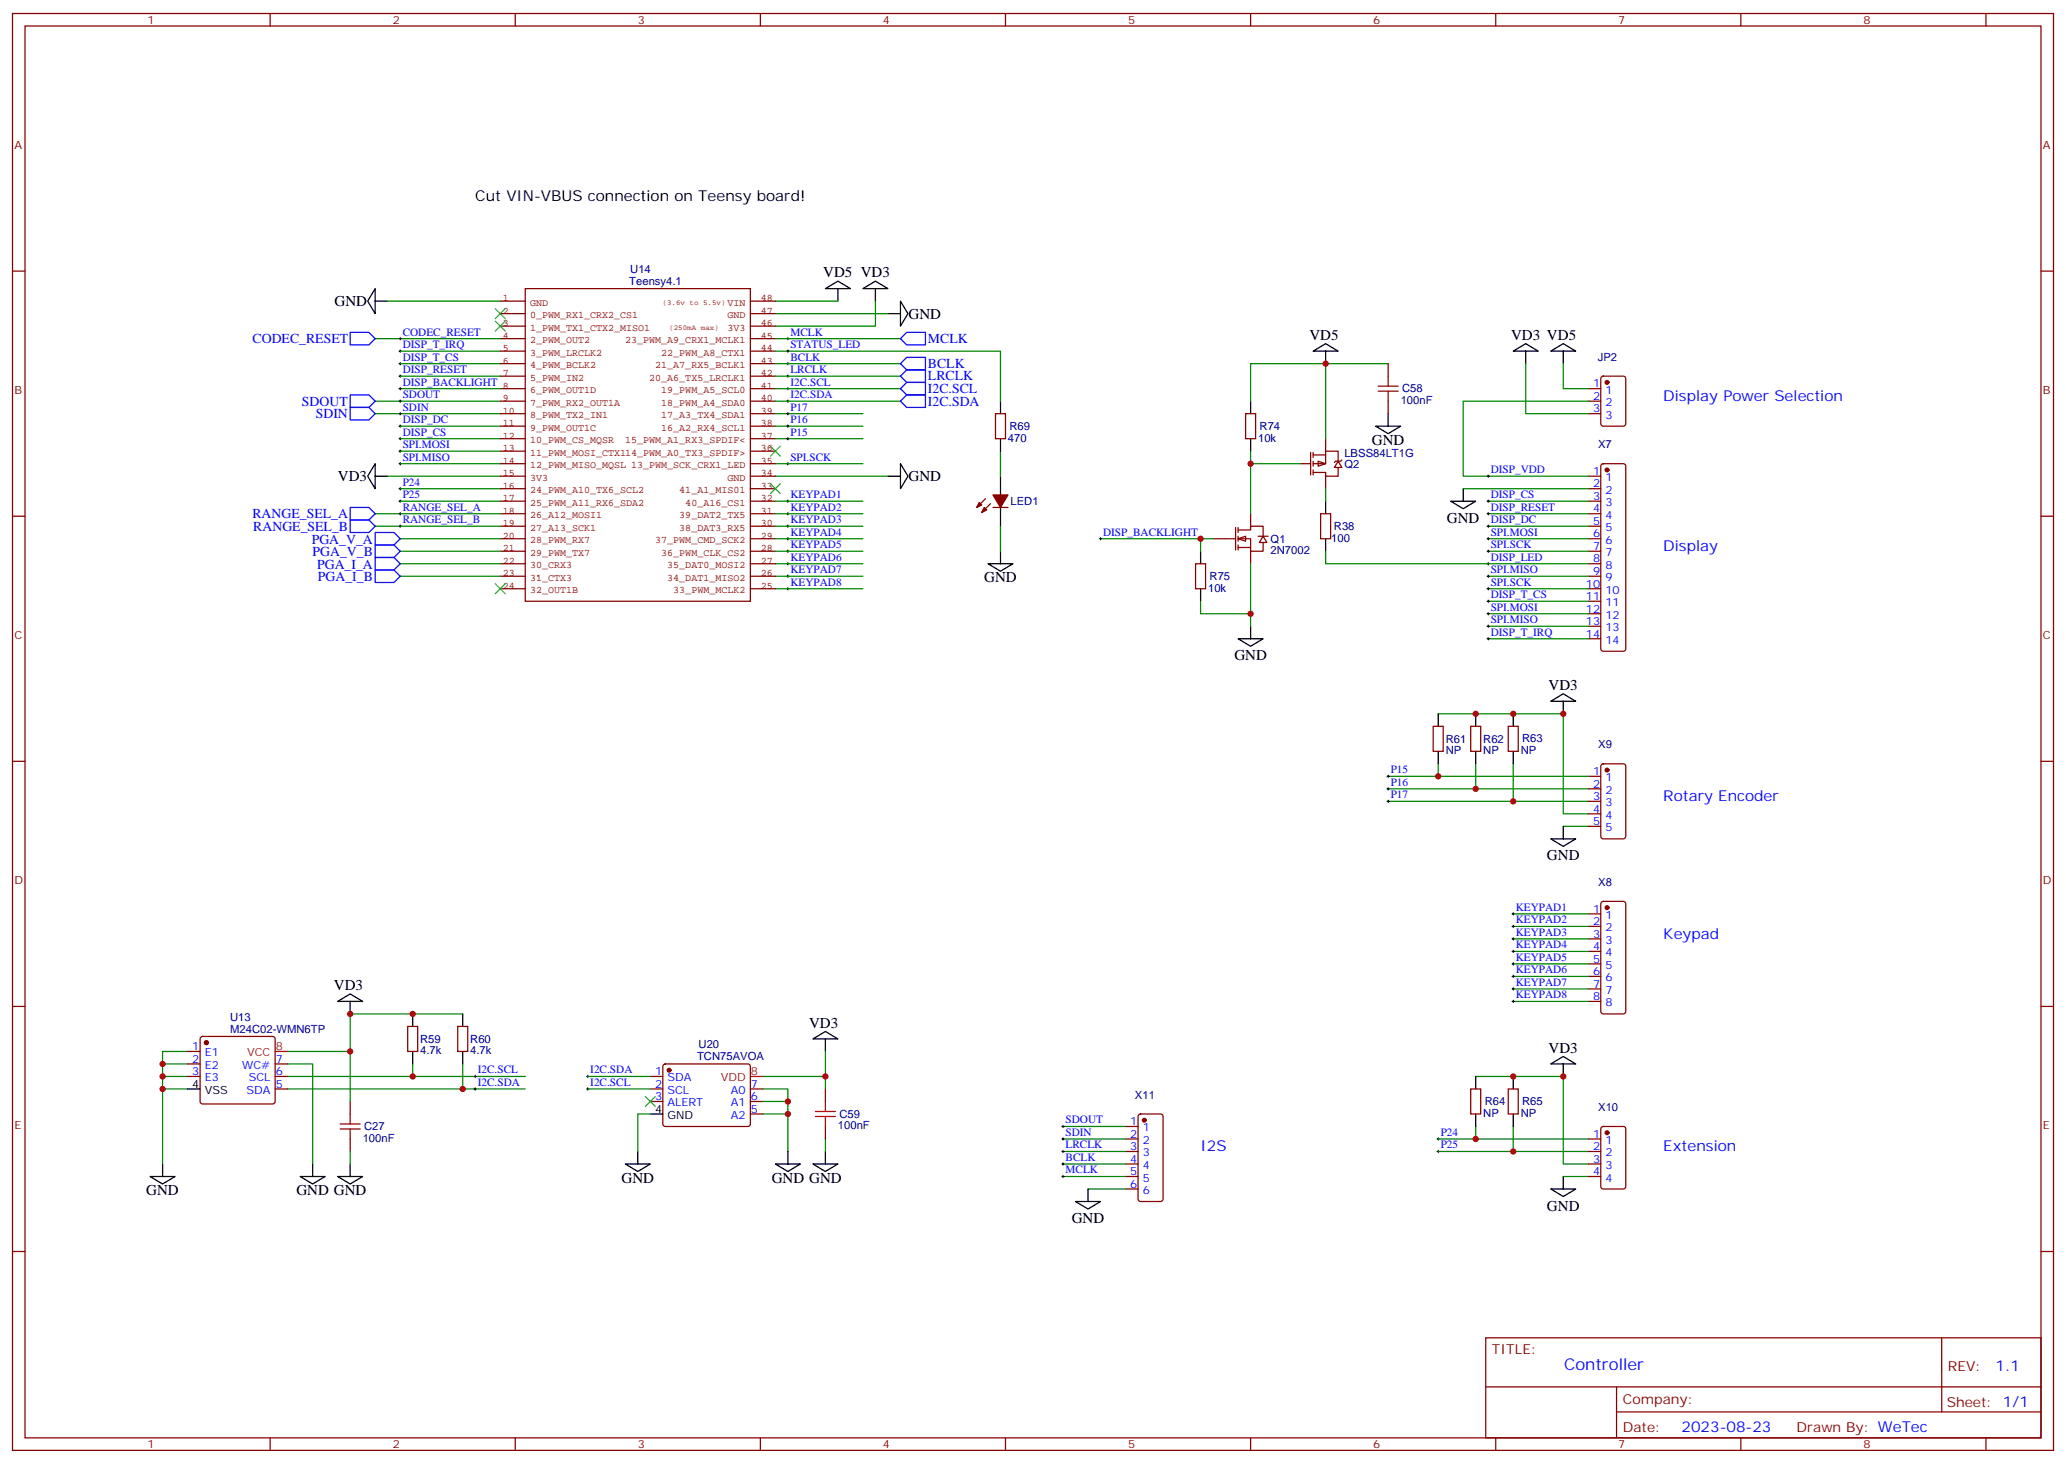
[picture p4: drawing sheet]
<svg xmlns="http://www.w3.org/2000/svg" width="583mm" height="413mm" viewBox="0 0 583 413" stroke-linecap="round" stroke-linejoin="round" font-family="sans-serif">
<g fill="none" stroke="#870000" stroke-width=".35">
<path d="M3.5 3.8h575.8v405.4h-575.8zM7.1 7.3h568.6v398.3h-568.6zM76.2 3.8v3.5M145.3 3.8v3.5M214.5 3.8v3.5M283.6 3.8v3.5M352.8 3.8v3.5M421.9 3.8v3.5M491.1 3.8v3.5M560.2 3.8v3.5M3.5 76.5h3.6M575.7 76.5h3.6"/>
<path d="M280.8 116.7h2.8v7.1h-2.8zM448 109.6h3.6M448 113.2h3.6M448 116.7h3.6M451.8 106.3l.5-.2h5.6l.7 .4v13l-.5 .7h-5.8l-.7-.4v-13zM448 134.3h3.6M448 137.9h3.6M451.8 131l.5-.2h5.6l.5 .2 .2 .5v51.5l-.2 .5-.5 .2h-5.6l-.5-.2-.2-.5v-51.5zM3.5 145.6h3.6M278 140.7l-2.5 2.5M279.4 142.1l-2.5 2.5M280.1 143.2h4.2"/>
<path d="M372.5 144.9h2.9v7.1h-2.9zM448 141.4h3.6M448 144.9h3.6M448 148.4h3.6M448 152h3.6M448 155.5h3.6M448 159h3.6M575.7 145.6h3.6M448 162.6h3.6M448 166.1h3.6M448 169.6h3.6M448 173.1h3.6"/>
<path d="M448 176.7h3.6M448 180.2h3.6M3.5 214.8h3.6M575.7 214.8h3.6M448 257.8h3.6M451.8 254.5l.5-.2h5.6l.5 .2 .2 .5v30.3l-.2 .5-.5 .2h-5.6l-.5-.2-.2-.5v-30.3zM448 261.3h3.6M448 264.9h3.6M448 268.4h3.6M448 271.9h3.6M448 275.4h3.6M448 279h3.6"/>
<path d="M3.5 283.9h3.6M52.9 296.6h3.5M56.7 292.6l.4-.2h19.8l.5 .2 .2 .5v17.6l-.2 .5-.5 .2h-19.8l-.4-.2-.3-.5v-17.6zM115 289.6h2.8v7h-2.8zM129.1 289.6h2.8v7h-2.8zM448 282.5h3.6M575.7 283.9h3.6M52.9 300.1h3.5M52.9 303.7h3.5M77.6 300.1h3.5M77.6 303.7h3.5M77.6 307.2h3.5"/>
<path d="M98.8 310.7v3.6M317.5 317.8h3.5M321.3 314.5l.4-.2h5.7l.6 .4 .1 23.5-.5 .7h-5.9l-.6-.4-.1-23.5zM98.8 321.3v3.5M317.5 321.3h3.5M317.5 324.8h3.5M317.5 328.4h3.5M317.5 331.9h3.5M317.5 335.4h3.5M3.5 353.1h3.6M575.7 353.1h3.6M419.1 377.4h156.6v28.2h-156.6z"/>
<path d="M547.7 377.4v20.9M419.1 391.2h156.5M456 398.3h119.6M456 391.2v14.2M76.2 405.6v3.6M145.3 405.6v3.6M214.5 405.6v3.6M283.6 405.6v3.6M352.8 405.6v3.6M421.9 405.6v3.6M491.1 405.6v3.6M560.2 405.6v3.6"/>
</g>
<g fill="#870000" stroke="#870000" stroke-width=".35">
<path d="M280.1 139.6h4.2l-2.1 3.6z"/>
<path d="M277.6 143.2l.7 .7-1.4 .7z"/>
<path d="M276.2 141.7l.7 .8-1.4 .7z"/>
<circle cx="453.3" cy="132.6" r=".53"/>
<circle cx="453.3" cy="256" r=".53"/>
<circle cx="453.3" cy="107.9" r=".53"/>
<circle cx="322.8" cy="316" r=".53"/>
<circle cx="58.2" cy="294.1" r=".53"/>
</g>
<path d="M96 318.5h5.6M96 317.1h5.6M98.8 314.3v2.8M98.8 318.5v2.8" fill="none" stroke="#a10000" stroke-width=".35"/>
<g fill="none" stroke="#000" stroke-width=".35">
<path d="M105.8 81.4v7.1l-2.1-3.6zM105.8 84.9h3.6M232.8 81.4l3.6-2.1 3.5 2.1zM236.4 81.4v3.5M243.4 81.4l3.5-2.1 3.6 2.1zM246.9 81.4v3.5M250.5 88.5h3.5M254 84.9l2.1 3.6-2.1 3.5zM426.9 99.1l3.5-2.2 3.5 2.2zM430.4 99.1v3.5M437.4 99.1l3.6-2.2 3.5 2.2zM441 99.1v3.5"/>
<path d="M282.2 113.2v3.5M105.8 130.8v7.1l-2.1-3.6zM105.8 134.3h3.6M250.5 134.3h3.5M254 130.8l2.1 3.5-2.1 3.6zM282.2 123.8v3.5M282.2 134.3v5.3M412.7 137.9v3.5M278.7 159h7.1l-3.6 2.1zM282.2 143.2v5.2M282.2 155.5v3.5M373.9 141.4v3.5"/>
<path d="M373.9 152v3.5M409.2 141.4h7.1l-3.6 2.1zM437.4 197.8l3.6-2.1 3.5 2.1zM441 197.8v3.6M437.4 236.6h7.1l-3.5 2.2zM441 233.1v3.5M95.2 282.5l3.6-2.1 3.5 2.1zM98.8 282.5v3.5M116.4 286v3.6M116.4 296.6v3.5M130.5 286v3.6M130.5 296.6v3.5"/>
<path d="M52.9 307.2h3.5M437.4 300.1l3.6-2.1 3.5 2.1zM441 300.1v3.6M42.3 331.9h7.1l-3.5 2.1zM45.9 328.4v3.5M84.7 331.9h7l-3.5 2.1zM88.2 328.4v3.5M95.2 331.9h7.1l-3.5 2.1zM98.8 328.4v3.5M303.4 338.9h7l-3.5 2.2zM306.9 335.4v3.5M437.4 335.4h7.1l-3.5 2.1z"/>
<path d="M441 331.9v3.5"/>
</g>
<g fill="none" stroke="#008700" stroke-width=".35">
<path d="M105.8 95.5h35.3M109.4 84.9h31.7M112.9 99.1h28.2M218.7 84.9h17.7M218.7 88.5h31.8M218.7 95.5h35.3M246.9 84.9v7.1h-28.2M105.8 116.7h35.3M105.8 113.2h35.3M112.9 102.6h28.2M112.9 106.1h28.2M112.9 109.6h28.2"/>
<path d="M218.7 116.7h24.7M218.7 102.6h35.3M218.7 113.2h35.3M218.7 106.1h35.3M218.7 109.6h35.3M430.4 102.6v14.1h17.6M441 102.6v7h7M448 113.2h-35.3v21.1h35.3M109.4 134.3h31.7M112.9 137.9h28.2M112.9 120.2h28.2M112.9 123.8h28.2"/>
<path d="M112.9 127.3h28.2M112.9 130.8h28.2M218.7 134.3h31.8M218.7 120.2h24.7M218.7 130.8h24.7M282.2 127.3v7M412.7 137.9h35.3M105.8 148.4h35.3M105.8 144.9h35.3M112.9 155.5h28.2M112.9 152h28.2M112.9 141.4h28.2"/>
<path d="M112.9 159h28.2M218.7 155.5h24.7M218.7 152h24.7M218.7 148.4h24.7M218.7 141.4h24.7M218.7 144.9h24.7M218.7 159h24.7M282.2 148.4v7.1M373.9 155.5v3.5h74.1M419.8 155.5h28.2M419.8 152h28.2M419.8 148.4h28.2"/>
<path d="M419.8 141.4h28.2M419.8 144.9h28.2M112.9 162.6h28.2M218.7 166.1h24.7M218.7 162.6h24.7M419.8 169.6h28.2M419.8 176.7h28.2M419.8 173.1h28.2M419.8 166.1h28.2M419.8 162.6h28.2M419.8 180.2h28.2M405.7 201.4h35.3v28.2h7"/>
<path d="M416.3 215.5v7M426.9 215.5v10.6M391.6 222.5h56.4M391.6 226.1h56.4M441 233.1h7M426.9 257.8h21.1M426.9 261.3h21.1M426.9 268.4h21.1M426.9 264.9h21.1M426.9 275.4h21.1M426.9 271.9h21.1M426.9 279h21.1"/>
<path d="M52.9 296.6h-7v3.5M81.1 296.6h17.7v14.1M130.5 286h-31.7v10.6M426.9 282.5h21.1M52.9 307.2h-7v21.2M52.9 303.7h-7v3.5M52.9 300.1h-7v3.6M81.1 300.1h7.1v28.3M81.1 303.7h67.1M81.1 307.2h67.1M116.4 300.1v3.6M130.5 300.1v7.1"/>
<path d="M299.9 317.8h17.6M416.3 303.7h24.7v24.7h7M416.3 317.8v3.5h31.7M426.9 317.8v7M98.8 324.8v3.6M299.9 331.9h17.6M299.9 324.8h17.6M299.9 321.3h17.6M299.9 328.4h17.6M306.9 335.4h10.6M405.7 324.8h42.3M441 331.9h7"/>
</g>
<g fill="none" stroke="#000" stroke-width=".28">
<path d="M112.5 99.1h.7M112.5 95.5h.7M112.9 95.2v.7M112.9 98.7v.7M221.9 95.5h.7M222.2 95.2v.7M112.5 113.2h.7M112.5 102.6h.7M112.5 106.1h.7M112.5 116.7h.7M112.9 102.2v.7M112.9 105.8v.7"/>
<path d="M112.9 112.8v.7M112.9 116.3v.8M112.9 119.9v.7M221.9 109.6h.7M221.9 113.2h.7M221.9 102.6h.7M221.9 106.1h.7M221.9 116.7h.7M222.2 102.2v.7M222.2 105.8v.7M222.2 109.3v.7M222.2 112.8v.7"/>
<path d="M222.2 116.3v.8M222.2 119.9v.7M112.5 123.8h.7M112.5 120.2h.7M112.5 127.3h.7M112.5 130.8h.7M112.5 137.9h.7M112.9 123.4v.7M112.9 126.9v.7M112.9 130.5v.7M112.9 137.5v.7M221.9 120.2h.7"/>
<path d="M221.9 130.8h.7M222.2 130.5v.7M419.5 134.3h.7M419.8 134v.7M112.5 148.4h.7M112.5 141.4h.7M112.5 144.9h.7M112.9 141v.7M112.9 144.6v.7M112.9 148.1v.7M221.9 148.4h.7M221.9 152h.7"/>
<path d="M221.9 155.5h.7M221.9 159h.7M221.9 141.4h.7M221.9 144.9h.7M222.2 141v.7M222.2 144.6v.7M222.2 148.1v.7M222.2 151.6v.7M222.2 155.2v.7M222.2 158.7v.7M419.5 148.4h.7M419.5 152h.7"/>
<path d="M419.5 155.5h.7M419.5 159h.7M419.5 141.4h.7M419.5 144.9h.7M419.8 141v.7M419.8 144.6v.7M419.8 148.1v.7M419.8 151.6v.7M419.8 155.2v.7M419.8 158.7v.7M221.9 162.6h.7M221.9 166.1h.7"/>
<path d="M222.2 162.2v.7M222.2 165.7v.7M419.5 162.6h.7M419.5 166.1h.7M419.5 169.6h.7M419.5 173.1h.7M419.5 176.7h.7M419.8 162.2v.7M419.8 165.7v.7M419.8 169.3v.7M419.8 172.8v.7M419.8 176.3v.7"/>
<path d="M419.8 179.8v.8M419.5 180.2h.7M391.2 222.5h.7M391.2 226.1h.7M391.6 222.2v.7M391.6 225.7v.7M426.5 257.8h.7M426.9 257.5v.7M426.5 261.3h.7M426.5 264.9h.7M426.5 268.4h.7M426.5 271.9h.7"/>
<path d="M426.5 275.4h.7M426.5 279h.7M426.9 261v.7M426.9 264.5v.7M426.9 268v.7M426.9 271.6v.7M426.9 275.1v.7M426.9 278.6v.7M426.5 282.5h.7M426.9 282.2v.7M133.7 303.7h.7M133.7 307.2h.7"/>
<path d="M134.1 303.3v.7M134.1 306.8v.8M299.5 317.8h.7M299.9 317.4v.7M299.5 324.8h.7M299.5 321.3h.7M299.5 331.9h.7M299.5 328.4h.7M299.9 321v.7M299.9 324.5v.7M299.9 328v.7M299.9 331.5v.7"/>
<path d="M405.3 324.8h.7M405.3 321.3h.7M405.7 321v.7M405.7 324.5v.7"/>
</g>
<g fill="none" stroke="#850000" stroke-width=".35">
<path d="M141.1 99.1h7.1M141.1 95.5h7.1M141.1 92h7.1M141.1 88.5h7.1M141.1 84.9h7.1M148.2 81.4h63.5v88.2h-63.5zM211.7 99.1h7M211.7 95.5h7M211.7 92h7M211.7 88.5h7M211.7 84.9h7M141.1 116.7h7.1"/>
<path d="M141.1 113.2h7.1M141.1 109.6h7.1M141.1 106.1h7.1M141.1 102.6h7.1M211.7 116.7h7M211.7 113.2h7M211.7 109.6h7M211.7 106.1h7M211.7 102.6h7M141.1 120.2h7.1M141.1 123.8h7.1M141.1 127.3h7.1"/>
<path d="M141.1 130.8h7.1M141.1 134.3h7.1M141.1 137.9h7.1M211.7 120.2h7M211.7 123.8h7M211.7 127.3h7M211.7 130.8h7M211.7 134.3h7M211.7 137.9h7M141.1 141.4h7.1M141.1 144.9h7.1M141.1 148.4h7.1"/>
<path d="M141.1 152h7.1M141.1 155.5h7.1M141.1 159h7.1M211.7 141.4h7M211.7 144.9h7M211.7 148.4h7M211.7 152h7M211.7 155.5h7M211.7 159h7M141.1 162.6h7.1M141.1 166.1h7.1M151.7 162.6h.1"/>
<path d="M211.7 162.6h7M211.7 166.1h7"/>
</g>
<g fill="none" stroke="#00f" stroke-width=".35">
<path d="M98.8 93.8h5.3l1.7 1.7-1.7 1.8h-5.3zM255.8 93.8h5.3v3.5h-5.3l-1.8-1.8zM98.8 111.4h5.3l1.7 1.8-1.7 1.7h-5.3zM98.8 114.9h5.3l1.7 1.8-1.7 1.8h-5.3zM254 109.6l1.8-1.7h5.3v3.5h-5.3zM254 113.2l1.8-1.8h5.3v3.5h-5.3zM254 102.6l1.8-1.8h5.3v3.6h-5.3zM254 106.1l1.8-1.7h5.3v3.5h-5.3zM98.8 143.2h5.3l1.7 1.7-1.7 1.8h-5.3zM98.8 146.7h5.3l1.7 1.7-1.7 1.8h-5.3zM105.8 150.2h5.3l1.8 1.8-1.8 1.7h-5.3zM105.8 153.7h5.3l1.8 1.8-1.8 1.8h-5.3z"/>
<path d="M105.8 157.3h5.3l1.8 1.7-1.8 1.8h-5.3zM105.8 160.8h5.3l1.8 1.8-1.8 1.7h-5.3z"/>
</g>
<path d="M139.7 87.1l2.8 2.8M139.7 90.6l2.8 2.8M142.5 87.1l-2.8 2.8M142.5 90.6l-2.8 2.8M217.3 125.9l2.8 2.8M217.3 136.5l2.8 2.8M220.1 125.9l-2.8 2.8M220.1 136.5l-2.8 2.8M139.7 164.7l2.8 2.8M142.5 164.7l-2.8 2.8" fill="none" stroke="#3c3" stroke-width=".35"/>
<path d="M77.6 296.6h3.5" fill="none" stroke="#f00" stroke-width=".35"/>
<g fill="#fff" stroke="#870000" stroke-width=".35">
<path d="M349.2 152l2.2-.7v1.4z"/>
<path d="M356.3 151.3l1.1 1.7h-2.2z"/>
</g>
<path d="M342.2 152h6.3M348.5 148.8v6.4M349.2 149.5h3.6v-1.1h3.5v2.9M349.2 152h3.6v3.5h3.5v-2.5M349.2 154.4h3.6M349.2 148.8v1.4M349.2 151.3v1.4M349.2 153.7v1.5M352.8 144.9v3.5M352.8 155.5v3.5M354.9 151.3h2.8" fill="none" stroke="#870000" stroke-width=".35"/>
<path d="M371.8 130.1l2.1 .7-2.1 .7z" fill="#fff" stroke="#870000" stroke-width=".35"/>
<g fill="none" stroke="#870000" stroke-width=".35">
<path d="M351.4 116.7h2.8v7.1h-2.8zM391.6 102.6v3.5M391.6 113.2v3.5M366.9 130.8h2.8M369.7 127.6v6.4M370.4 128.3h3.5M370.4 127.6v1.4M370.4 130.1v1.4M370.4 132.6v1.4M373.9 127.3h3.6v2.8M373.9 127.3v3.5h-3.5M373.9 123.8v3.5"/>
<path d="M373.9 134.3v3.6M377.5 130.1l1 1.8h-2.1zM377.5 131.9v2.4h-3.6v-1h-3.5M378.5 129.8l-.3 .3h-1.4l-.4 .4M337.3 159h2.8v7.1h-2.8zM404.3 204.9h2.8v7h-2.8zM414.9 204.9h2.8v7h-2.8zM425.4 204.9h2.9v7h-2.9zM448 219h3.6M451.8 215.7l.5-.2h5.6l.7 .4v20l-.5 .7h-5.8l-.7-.4v-20zM448 222.5h3.6M448 226.1h3.6"/>
<path d="M448 229.6h3.6M448 233.1h3.6M183.4 303.7h3.6M183.4 307.2h3.6M183.4 310.7h3.6M187.2 300.3l.5-.2h23.3l.5 .2 .2 .5-.1 16.6-.6 .4-23.6-.1-.4-.6v-16.3zM211.7 307.2h3.5M211.7 310.7h3.5M211.7 314.3h3.5M232.8 307.2v3.5M232.8 317.8v3.5M414.9 307.2h2.8v7.1h-2.8z"/>
<path d="M425.4 307.2h2.9v7.1h-2.9zM451.8 318l.5-.2h5.6l.7 .4v16.5l-.5 .7h-5.8l-.7-.4v-16.5zM448 321.3h3.6M448 324.8h3.6M448 328.4h3.6M448 331.9h3.6"/>
</g>
<g fill="none" stroke="#008700" stroke-width=".35">
<path d="M218.7 99.1h63.5v14.1M373.9 102.6h-21.1v10.6M391.6 102.6h-17.7v21.2M218.7 123.8h24.7M352.8 127.3v3.5M366.9 130.8h-14.1v14.1M373.9 137.9v3.5M310.4 152h31.8M338.7 152v3.5M352.8 159v17.7M338.7 169.6v3.5h14.1M391.6 219h56.4"/>
<path d="M405.7 215.5v3.5M232.8 296.6v10.6M165.8 303.7h17.6M165.8 307.2h17.6M183.4 314.3h-3.5v10.5M215.2 307.2h7v3.5M215.2 310.7h7v3.6M215.2 314.3h7v10.5M215.2 303.7h17.6M232.8 321.3v3.5M405.7 321.3h10.6"/>
</g>
<g fill="none" stroke="#000" stroke-width=".35">
<path d="M370.4 99.1l3.5-2.2 3.6 2.2zM373.9 99.1v3.5M352.8 113.2v3.5M391.6 116.7v3.5M352.8 123.8v3.5M388.1 120.2h7l-3.5 2.1zM338.7 155.5v3.5M338.7 166.1v3.5M352.8 176.7v3.5M349.2 180.2h7.1l-3.5 2.1zM405.7 201.4v3.5M405.7 211.9v3.6"/>
<path d="M416.3 201.4v3.5M416.3 211.9v3.6M426.9 201.4v3.5M426.9 211.9v3.6M229.3 293.1l3.5-2.1 3.6 2.1zM232.8 293.1v3.5M183.4 314.3h3.6M416.3 303.7v3.5M416.3 314.3v3.5M426.9 303.7v3.5M426.9 314.3v3.5M176.4 328.4h7l-3.5 2.1z"/>
<path d="M179.9 324.8v3.6M218.7 328.4h7.1l-3.6 2.1zM222.2 324.8v3.6M229.3 328.4h7.1l-3.6 2.1zM232.8 324.8v3.6"/>
</g>
<g fill="none" stroke="#000" stroke-width=".28">
<path d="M221.9 99.1h.7M222.2 98.7v.7M112.5 109.6h.7M112.9 109.3v.7M221.9 123.8h.7M222.2 123.4v.7M310.1 152h.7M310.4 151.6v.7M391.2 219h.7M391.6 218.7v.7M165.5 303.7h.7M165.5 307.2h.7"/>
<path d="M165.8 303.3v.7M165.8 306.8v.8"/>
</g>
<path d="M388.8 110.3h5.6M388.8 108.9h5.6M391.6 106.1v2.8M391.6 110.3v2.9M230 315h5.7M230 313.5h5.7M232.8 310.7v2.8M232.8 315v2.8" fill="none" stroke="#a10000" stroke-width=".35"/>
<g fill="#870000" stroke="#870000" stroke-width=".35">
<circle cx="188.7" cy="301.9" r=".53"/>
<circle cx="453.3" cy="319.5" r=".53"/>
<circle cx="453.3" cy="217.2" r=".53"/>
</g>
<path d="M211.7 303.7h3.5" fill="none" stroke="#f00" stroke-width=".35"/>
<path d="M182 309.3l2.9 2.8M184.9 309.3l-2.9 2.8" fill="none" stroke="#3c3" stroke-width=".35"/>
<g fill="#c00">
<circle cx="98.8" cy="296.6" r=".88"/>
<circle cx="45.9" cy="307.2" r=".88"/>
<circle cx="45.9" cy="303.7" r=".88"/>
<circle cx="45.9" cy="300.1" r=".88"/>
<circle cx="116.4" cy="303.7" r=".88"/>
<circle cx="130.5" cy="307.2" r=".88"/>
<circle cx="98.8" cy="286" r=".88"/>
<circle cx="416.3" cy="222.5" r=".88"/>
<circle cx="426.9" cy="226.1" r=".88"/>
<circle cx="441" cy="303.7" r=".88"/>
<circle cx="426.9" cy="324.8" r=".88"/>
<circle cx="116.4" cy="286" r=".88"/>
<circle cx="352.8" cy="130.8" r=".88"/>
<circle cx="338.7" cy="152" r=".88"/>
<circle cx="352.8" cy="173.1" r=".88"/>
<circle cx="373.9" cy="102.6" r=".88"/>
<circle cx="222.3" cy="310.7" r=".88"/>
<circle cx="222.3" cy="314.3" r=".88"/>
<circle cx="232.8" cy="303.7" r=".88"/>
<circle cx="441" cy="201.4" r=".88"/>
<circle cx="405.7" cy="219" r=".88"/>
<circle cx="426.9" cy="201.4" r=".88"/>
<circle cx="416.3" cy="201.4" r=".88"/>
<circle cx="426.9" cy="303.7" r=".88"/>
<circle cx="416.3" cy="321.3" r=".88"/>
</g>
<text font-size="4.6" fill="#00f" x="441.2" y="386.4">Controller</text>
<g font-size="4.2">
<text x="134.1" y="56.7">Cut VIN-VBUS connection on Teensy board!</text>
<text x="232.2" y="78.2">VD5 VD3</text>
<text x="94.4" y="86.4">GND</text>
<text x="256.3" y="89.9">GND</text>
<text x="369.4" y="95.9">VD5</text>
<text x="426.3" y="95.9">VD3 VD5</text>
<text x="387" y="125.5">GND</text>
<text x="95.3" y="135.7">VD3</text>
<text x="256.3" y="135.7">GND</text>
<text x="408.2" y="147.5">GND</text>
<text x="277.6" y="164.3">GND</text>
<text x="348.2" y="186.3">GND</text>
<text x="436.9" y="194.7">VD3</text>
<text x="436.4" y="242.7">GND</text>
<text x="94.2" y="279.3">VD3</text>
<text x="228.2" y="289.9">VD3</text>
<text x="436.9" y="297">VD3</text>
<text x="175.4" y="333.7">GND</text>
<text x="217.7" y="333.7">GND GND</text>
<text x="41.3" y="337.2">GND</text>
<text x="83.6" y="337.2">GND GND</text>
<text x="436.4" y="341.5">GND</text>
<text x="302.3" y="345">GND</text>
</g>
<g font-size="4.2" fill="#00f">
<text x="469.2" y="113.2">Display Power Selection</text>
<text x="469.2" y="155.5">Display</text>
<text x="469.2" y="226.1">Rotary Encoder</text>
<text x="469.2" y="264.9">Keypad</text>
<text x="338.7" y="324.8">I2S</text>
<text x="469.2" y="324.8">Extension</text>
<text x="562.9" y="386.7">1.1</text>
<text x="474.4" y="404">2023-08-23</text>
</g>
<g font-size="3.9" fill="#00f">
<text x="71.3" y="96.8">CODEC_RESET</text>
<text x="261.8" y="96.7">MCLK</text>
<text x="261.8" y="103.8">BCLK</text>
<text x="261.8" y="107.3">LRCLK</text>
<text x="261.8" y="111">I2C.SCL</text>
<text x="85.2" y="114.4">SDOUT</text>
<text x="89.1" y="118">SDIN</text>
<text x="261.8" y="114.5">I2C.SDA</text>
<text x="71.2" y="146.2">RANGE_SEL_A</text>
<text x="71.5" y="149.8">RANGE_SEL_B</text>
<text x="87.9" y="153.3">PGA_V_A</text>
<text x="88.2" y="156.9">PGA_V_B</text>
<text x="89.5" y="160.4">PGA_I_A</text>
<text x="89.7" y="164">PGA_I_B</text>
</g>
<g font-size="3.9" fill="#800">
<text x="420.9" y="382">TITLE:</text>
<text x="549.5" y="386.7">REV:</text>
<text x="457.8" y="396.2">Company:</text>
<text x="549.1" y="396.8">Sheet: 1/1</text>
<text x="457.8" y="403.9">Date:</text>
<text x="506.8" y="403.9">Drawn By: WeTec</text>
</g>
<g font-size="3.2" fill="#800">
<text x="41.6" y="6.8">1</text>
<text x="110.8" y="6.8">2</text>
<text x="179.9" y="6.8">3</text>
<text x="249.1" y="6.8">4</text>
<text x="318.2" y="6.8">5</text>
<text x="387.3" y="6.8">6</text>
<text x="456.5" y="6.8">7</text>
<text x="525.6" y="6.8">8</text>
<text x="4.1" y="41.9">A</text>
<text x="576.3" y="41.9">A</text>
<text x="4.1" y="111.1">B</text>
<text x="576.3" y="111.1">B</text>
<text x="4.1" y="180.2">C</text>
<text x="576.3" y="180.2">C</text>
<text x="4.1" y="249.3">D</text>
<text x="576.3" y="249.3">D</text>
<text x="4.1" y="318.5">E</text>
<text x="576.3" y="318.5">E</text>
<text x="41.6" y="408.6">1</text>
<text x="110.8" y="408.6">2</text>
<text x="179.9" y="408.6">3</text>
<text x="249.1" y="408.6">4</text>
<text x="318.2" y="408.6">5</text>
<text x="387.3" y="408.6">6</text>
<text x="456.5" y="408.6">7</text>
<text x="525.6" y="408.6">8</text>
</g>
<g font-size="3.2" fill="#000080">
<text x="177.8" y="77.1">U14</text>
<text x="177.5" y="80.4">Teensy4.1</text>
<text x="450.7" y="101.8">JP2</text>
<text x="395.1" y="114">100nF</text>
<text x="395.5" y="110.7">C58</text>
<text x="284.3" y="124.5">470</text>
<text x="284.8" y="121.3">R69</text>
<text x="354.9" y="124.5">10k</text>
<text x="355.3" y="121.3">R74</text>
<text x="379.2" y="129">LBSS84LT1G</text>
<text x="450.8" y="126.4">X7</text>
<text x="379.2" y="132.1">Q2</text>
<text x="285" y="142.5">LED1</text>
<text x="376.3" y="149.6">R38</text>
<text x="358.4" y="153.1">Q1</text>
<text x="375.5" y="152.8">100</text>
<text x="358.4" y="156.3">2N7002</text>
<text x="340.8" y="166.9">10k</text>
<text x="341.2" y="163.6">R75</text>
<text x="407.8" y="209.6">R61</text>
<text x="418.4" y="209.6">R62</text>
<text x="429.4" y="209.5">R63</text>
<text x="407.8" y="212.7">NP</text>
<text x="418.4" y="212.7">NP</text>
<text x="429" y="212.7">NP</text>
<text x="450.9" y="211">X9</text>
<text x="450.8" y="249.9">X8</text>
<text x="64.9" y="291.3">M24C02-WMN6TP</text>
<text x="64.9" y="288.1">U13</text>
<text x="118.5" y="297.4">4.7k</text>
<text x="118.5" y="294.3">R59</text>
<text x="132.6" y="297.4">4.7k</text>
<text x="132.6" y="294.3">R60</text>
<text x="196.6" y="299">TCN75AVOA</text>
<text x="197.1" y="295.7">U20</text>
<text x="320.1" y="310">X11</text>
<text x="418.8" y="311.8">R64</text>
<text x="429.4" y="311.8">R65</text>
<text x="236.8" y="315.3">C59</text>
<text x="418.4" y="315">NP</text>
<text x="429" y="315">NP</text>
<text x="450.8" y="313.4">X10</text>
<text x="102.3" y="322.1">100nF</text>
<text x="102.7" y="318.8">C27</text>
<text x="236.4" y="318.6">100nF</text>
</g>
<g font-size="3.2" fill="#00f">
<text x="113.6" y="94.7">CODEC_RESET</text>
<text x="223" y="94.7">MCLK</text>
<text x="113.6" y="101.7">DISP_T_CS</text>
<text x="113.6" y="98.2">DISP_T_IRQ</text>
<text x="223" y="101.7">BCLK</text>
<text x="223" y="98.2">STATUS_LED</text>
<text x="113.6" y="105.2">DISP_RESET</text>
<text x="223" y="105.2">LRCLK</text>
<text x="113.6" y="112.3">SDOUT</text>
<text x="113.6" y="108.8">DISP_BACKLIGHT</text>
<text x="223" y="108.8">I2C.SCL</text>
<text x="223" y="112.3">I2C.SDA</text>
<text x="449.4" y="109.3">1</text>
<text x="449.4" y="112.8">2</text>
<text x="452.9" y="111.1">1</text>
<text x="113.6" y="119.3">DISP_DC</text>
<text x="113.6" y="115.8">SDIN</text>
<text x="223" y="115.8">P17</text>
<text x="223" y="119.3">P16</text>
<text x="449.4" y="116.3">3</text>
<text x="452.9" y="114.6">2</text>
<text x="452.9" y="118.1">3</text>
<text x="113.6" y="122.9">DISP_CS</text>
<text x="223" y="122.9">P15</text>
<text x="113.6" y="126.4">SPI.MOSI</text>
<text x="113.6" y="129.9">SPI.MISO</text>
<text x="223" y="129.9">SPI.SCK</text>
<text x="113.6" y="137">P24</text>
<text x="420.5" y="133.5">DISP_VDD</text>
<text x="449.4" y="134">1</text>
<text x="449.4" y="137.5">2</text>
<text x="452.9" y="135.7">1</text>
<text x="113.6" y="140.5">P25</text>
<text x="223" y="140.5">KEYPAD1</text>
<text x="420.5" y="140.5">DISP_CS</text>
<text x="449.4" y="141">3</text>
<text x="452.9" y="139.3">2</text>
<text x="452.9" y="142.8">3</text>
<text x="113.6" y="144">RANGE_SEL_A</text>
<text x="113.6" y="147.6">RANGE_SEL_B</text>
<text x="223" y="147.6">KEYPAD3</text>
<text x="223" y="144">KEYPAD2</text>
<text x="420.5" y="147.6">DISP_DC</text>
<text x="420.5" y="144">DISP_RESET</text>
<text x="449.4" y="144.6">4</text>
<text x="449.4" y="148.1">5</text>
<text x="452.9" y="146.3">4</text>
<text x="452.9" y="149.9">5</text>
<text x="223" y="154.6">KEYPAD5</text>
<text x="223" y="151.1">KEYPAD4</text>
<text x="311.1" y="151.1">DISP_BACKLIGHT</text>
<text x="420.5" y="151.1">SPI.MOSI</text>
<text x="420.5" y="154.6">SPI.SCK</text>
<text x="449.4" y="151.6">6</text>
<text x="449.4" y="155.2">7</text>
<text x="452.9" y="153.4">6</text>
<text x="223" y="161.7">KEYPAD7</text>
<text x="223" y="158.2">KEYPAD6</text>
<text x="420.5" y="158.2">DISP_LED</text>
<text x="420.5" y="161.7">SPI.MISO</text>
<text x="449.4" y="158.7">8</text>
<text x="452.9" y="156.9">7</text>
<text x="452.9" y="160.4">8</text>
<text x="223" y="165.2">KEYPAD8</text>
<text x="420.5" y="165.2">SPI.SCK</text>
<text x="447.3" y="165.7">10</text>
<text x="449.4" y="162.2">9</text>
<text x="452.9" y="164">9</text>
<text x="452.9" y="167.5">10</text>
<text x="420.5" y="168.7">DISP_T_CS</text>
<text x="420.5" y="172.3">SPI.MOSI</text>
<text x="447.3" y="169.3">11</text>
<text x="447.3" y="172.8">12</text>
<text x="452.9" y="171">11</text>
<text x="420.5" y="175.8">SPI.MISO</text>
<text x="420.5" y="179.3">DISP_T_IRQ</text>
<text x="447.3" y="176.3">13</text>
<text x="447.3" y="179.8">14</text>
<text x="452.9" y="174.6">12</text>
<text x="452.9" y="178.1">13</text>
<text x="452.9" y="181.6">14</text>
<text x="392.3" y="221.7">P16</text>
<text x="392.3" y="218.1">P15</text>
<text x="449.4" y="218.7">1</text>
<text x="452.9" y="220.4">1</text>
<text x="392.3" y="225.2">P17</text>
<text x="449.4" y="222.2">2</text>
<text x="449.4" y="225.7">3</text>
<text x="452.9" y="223.9">2</text>
<text x="452.9" y="227.5">3</text>
<text x="449.4" y="229.2">4</text>
<text x="449.4" y="232.8">5</text>
<text x="452.9" y="231">4</text>
<text x="452.9" y="234.5">5</text>
<text x="427.6" y="256.9">KEYPAD1</text>
<text x="449.4" y="257.5">1</text>
<text x="427.6" y="260.5">KEYPAD2</text>
<text x="427.6" y="264">KEYPAD3</text>
<text x="449.4" y="261">2</text>
<text x="452.9" y="259.2">1</text>
<text x="452.9" y="262.7">2</text>
<text x="427.6" y="267.5">KEYPAD4</text>
<text x="449.4" y="264.5">3</text>
<text x="449.4" y="268">4</text>
<text x="452.9" y="266.3">3</text>
<text x="452.9" y="269.8">4</text>
<text x="427.6" y="271">KEYPAD5</text>
<text x="427.6" y="274.6">KEYPAD6</text>
<text x="449.4" y="271.6">5</text>
<text x="449.4" y="275.1">6</text>
<text x="452.9" y="273.3">5</text>
<text x="427.6" y="278.1">KEYPAD7</text>
<text x="427.6" y="281.6">KEYPAD8</text>
<text x="449.4" y="278.6">7</text>
<text x="452.9" y="276.9">6</text>
<text x="452.9" y="280.4">7</text>
<text x="449.4" y="282.2">8</text>
<text x="452.9" y="283.9">8</text>
<text x="54.3" y="296.3">1</text>
<text x="54.3" y="299.8">2</text>
<text x="57.7" y="298">E1</text>
<text x="77.8" y="299.8">7</text>
<text x="54.3" y="303.3">3</text>
<text x="57.7" y="301.6">E2</text>
<text x="57.7" y="305.1">E3</text>
<text x="68.4" y="301.6">WC#</text>
<text x="70.2" y="305.1">SCL</text>
<text x="77.8" y="303.3">6</text>
<text x="134.8" y="302.8">I2C.SCL</text>
<text x="166.5" y="302.8">I2C.SDA</text>
<text x="184.8" y="303.3">1</text>
<text x="188.3" y="305.1">SDA</text>
<text x="69.5" y="308.6">SDA</text>
<text x="77.8" y="306.8">5</text>
<text x="134.8" y="306.3">I2C.SDA</text>
<text x="166.5" y="306.3">I2C.SCL</text>
<text x="184.8" y="306.8">2</text>
<text x="184.8" y="310.4">3</text>
<text x="188.3" y="308.6">SCL</text>
<text x="206.2" y="308.6">A0</text>
<text x="211.8" y="310.4">6</text>
<text x="211.8" y="306.8">7</text>
<text x="188.3" y="312.1">ALERT</text>
<text x="206.2" y="315.7">A2</text>
<text x="206.2" y="312.1">A1</text>
<text x="211.8" y="313.9">5</text>
<text x="300.6" y="316.9">SDOUT</text>
<text x="318.8" y="317.4">1</text>
<text x="300.6" y="324">LRCLK</text>
<text x="300.6" y="320.4">SDIN</text>
<text x="318.8" y="321">2</text>
<text x="322.3" y="319.2">1</text>
<text x="322.3" y="322.7">2</text>
<text x="406.4" y="324">P25</text>
<text x="406.4" y="320.4">P24</text>
<text x="449.4" y="321">1</text>
<text x="452.9" y="322.7">1</text>
<text x="300.6" y="327.5">BCLK</text>
<text x="318.8" y="324.5">3</text>
<text x="318.8" y="328">4</text>
<text x="322.3" y="326.2">3</text>
<text x="322.3" y="329.8">4</text>
<text x="449.4" y="324.5">2</text>
<text x="449.4" y="328">3</text>
<text x="452.9" y="326.2">2</text>
<text x="452.9" y="329.8">3</text>
<text x="300.6" y="331">MCLK</text>
<text x="318.8" y="331.5">5</text>
<text x="318.8" y="335.1">6</text>
<text x="322.3" y="333.3">5</text>
<text x="449.4" y="331.5">4</text>
<text x="452.9" y="333.3">4</text>
<text x="322.3" y="336.8">6</text>
</g>
<g font-size="3.2" fill="#f00">
<text x="69.7" y="298">VCC</text>
<text x="77.8" y="296.3">8</text>
<text x="203.3" y="305.1">VDD</text>
<text x="211.8" y="303.3">8</text>
</g>
<g font-size="3.2">
<text x="54.3" y="306.8">4</text>
<text x="57.7" y="308.6">VSS</text>
<text x="184.8" y="313.9">4</text>
<text x="188.3" y="315.7">GND</text>
</g>
<g font-size="2.8" fill="#840000">
<text x="141.8" y="84.9">1</text>
<text x="141.8" y="88.4">2</text>
<text x="149.6" y="86.3">GND</text>
<text x="149.6" y="89.8">0_PWM_RX1_CRX2_CS1</text>
<text x="205.2" y="89.8">GND</text>
<text x="205.2" y="86.3">VIN</text>
<text x="214.6" y="88.4">47</text>
<text x="214.6" y="84.9">48</text>
<text x="141.8" y="92">3</text>
<text x="141.8" y="95.5">4</text>
<text x="149.6" y="93.3">1_PWM_TX1_CTX2_MISO1</text>
<text x="205.2" y="93.3">3V3</text>
<text x="214.6" y="95.5">45</text>
<text x="214.6" y="92">46</text>
<text x="141.8" y="99">5</text>
<text x="149.6" y="100.4">3_PWM_LRCLK2</text>
<text x="149.6" y="96.9">2_PWM_OUT2</text>
<text x="176.4" y="96.9">23_PWM_A9_CRX1_MCLK1</text>
<text x="186.5" y="100.4">22_PWM_A8_CTX1</text>
<text x="214.6" y="99">44</text>
<text x="141.8" y="102.6">6</text>
<text x="141.8" y="106.1">7</text>
<text x="149.6" y="103.9">4_PWM_BCLK2</text>
<text x="149.6" y="107.4">5_PWM_IN2</text>
<text x="183.2" y="107.4">20_A6_TX5_LRCLK1</text>
<text x="184.9" y="103.9">21_A7_RX5_BCLK1</text>
<text x="214.6" y="106.1">42</text>
<text x="214.6" y="102.6">43</text>
<text x="141.8" y="109.6">8</text>
<text x="141.8" y="113.1">9</text>
<text x="149.6" y="111">6_PWM_OUT1D</text>
<text x="186.5" y="111">19_PWM_A5_SCL0</text>
<text x="214.6" y="113.1">40</text>
<text x="214.6" y="109.6">41</text>
<text x="141.8" y="116.7">10</text>
<text x="149.6" y="118">8_PWM_TX2_IN1</text>
<text x="149.6" y="114.5">7_PWM_RX2_OUT1A</text>
<text x="186.5" y="118">17_A3_TX4_SDA1</text>
<text x="186.5" y="114.5">18_PWM_A4_SDA0</text>
<text x="214.6" y="116.7">39</text>
<text x="141.8" y="120.2">11</text>
<text x="141.8" y="123.7">12</text>
<text x="149.6" y="121.5">9_PWM_OUT1C</text>
<text x="149.6" y="125.1">10_PWM_CS_MQSR</text>
<text x="176.4" y="125.1">15_PWM_A1_RX3_SPDIF&lt;</text>
<text x="186.5" y="121.5">16_A2_RX4_SCL1</text>
<text x="214.6" y="123.7">37</text>
<text x="214.6" y="120.2">38</text>
<text x="141.8" y="127.2">13</text>
<text x="141.8" y="130.8">14</text>
<text x="149.6" y="128.6">11_PWM_MOSI_CTX114_PWM_A0_TX3_SPDIF&gt;</text>
<text x="214.6" y="130.8">35</text>
<text x="214.6" y="127.2">36</text>
<text x="141.8" y="134.3">15</text>
<text x="141.8" y="137.8">16</text>
<text x="149.6" y="132.1">12_PWM_MISO_MQSL 13_PWM_SCK_CRX1_LED</text>
<text x="149.6" y="135.7">3V3</text>
<text x="205.2" y="135.7">GND</text>
<text x="214.6" y="137.8">33</text>
<text x="214.6" y="134.3">34</text>
<text x="141.8" y="141.4">17</text>
<text x="149.6" y="139.2">24_PWM_A10_TX6_SCL2</text>
<text x="149.6" y="142.7">25_PWM_A11_RX6_SDA2</text>
<text x="191.6" y="139.2">41_A1_MIS01</text>
<text x="193.3" y="142.7">40_A16_CS1</text>
<text x="214.6" y="141.4">32</text>
<text x="141.8" y="144.9">18</text>
<text x="141.8" y="148.4">19</text>
<text x="149.6" y="146.2">26_A12_MOSI1</text>
<text x="149.6" y="149.8">27_A13_SCK1</text>
<text x="191.6" y="149.8">38_DAT3_RX5</text>
<text x="191.6" y="146.2">39_DAT2_TX5</text>
<text x="214.6" y="148.4">30</text>
<text x="214.6" y="144.9">31</text>
<text x="141.8" y="151.9">20</text>
<text x="141.8" y="155.5">21</text>
<text x="149.6" y="153.3">28_PWM_RX7</text>
<text x="184.9" y="153.3">37_PWM_CMD_SCK2</text>
<text x="214.6" y="155.5">28</text>
<text x="214.6" y="151.9">29</text>
<text x="141.8" y="159">22</text>
<text x="149.6" y="156.8">29_PWM_TX7</text>
<text x="149.6" y="160.4">30_CRX3</text>
<text x="186.5" y="156.8">36_PWM_CLK_CS2</text>
<text x="188.2" y="160.4">35_DAT0_MOSI2</text>
<text x="214.6" y="159">27</text>
<text x="141.8" y="162.5">23</text>
<text x="141.8" y="166.1">24</text>
<text x="149.6" y="163.9">31_CTX3</text>
<text x="149.6" y="167.4">32_OUT1B</text>
<text x="188.2" y="163.9">34_DAT1_MISO2</text>
<text x="189.9" y="167.4">33_PWM_MCLK2</text>
<text x="214.6" y="166.1">25</text>
<text x="214.6" y="162.5">26</text>
</g>
<g font-size="2.1" fill="#840000">
<text x="186.9" y="86">(3.6v to 5.5v)</text>
<text x="188.8" y="93.1">(250mA max)</text>
</g>
</svg>
